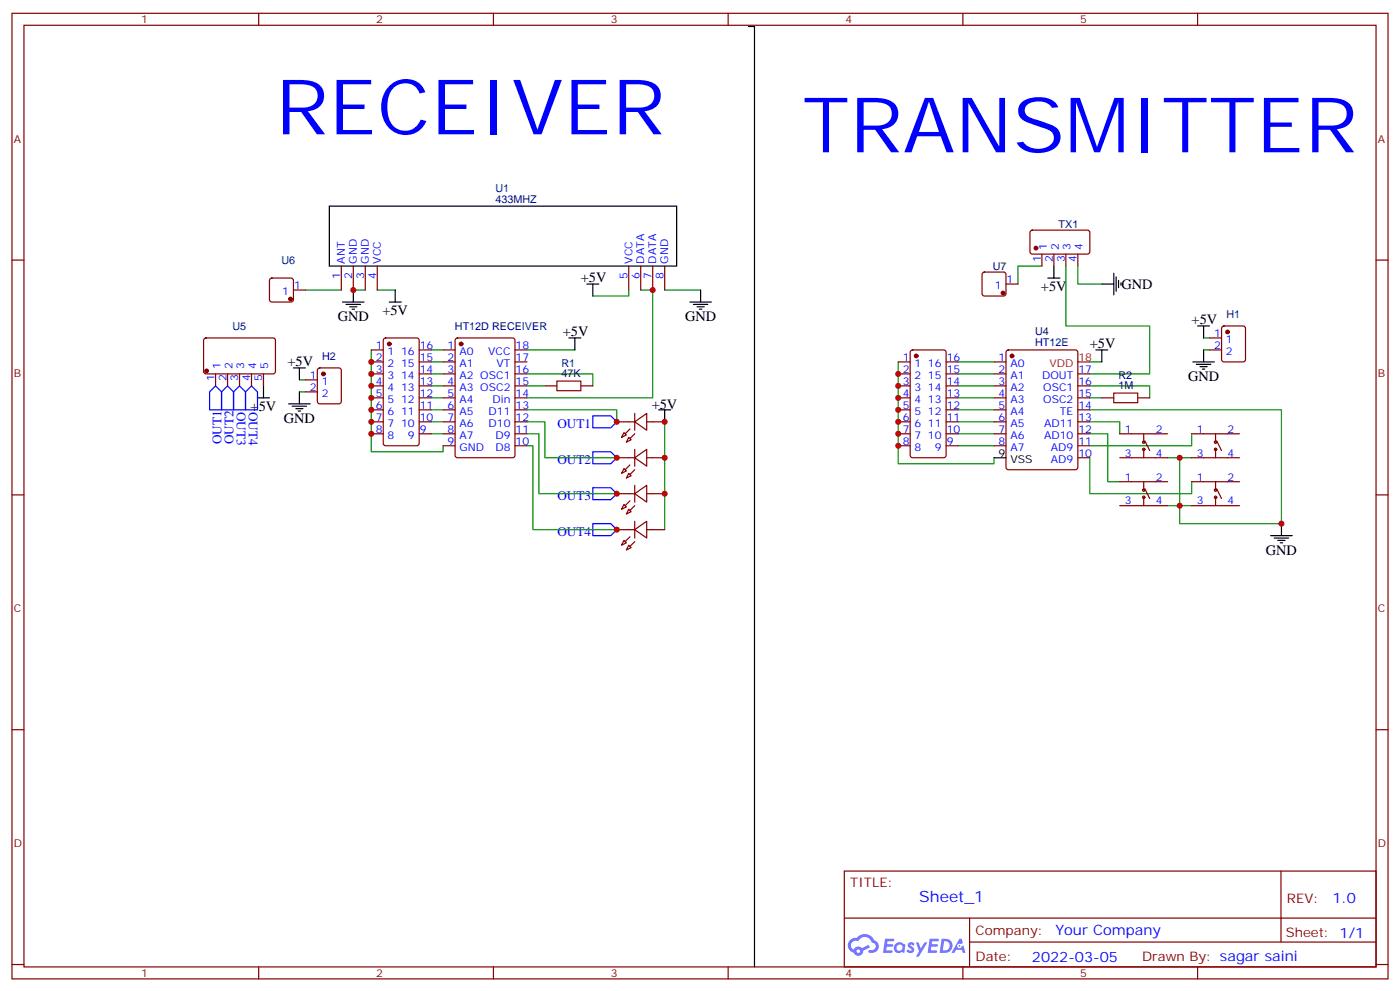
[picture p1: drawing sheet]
<svg xmlns="http://www.w3.org/2000/svg" width="412mm" height="292mm" viewBox="0 0 412 292" stroke-linecap="round" stroke-linejoin="round" font-family="sans-serif">
<g fill="none" stroke="#870000" stroke-width=".35">
<path d="M3.5 3.9h405.4v284.4h-405.4zM7.1 7.4h398.2v277.3h-398.2zM76.2 3.9v3.5M145.3 3.9v3.5M214.5 3.9v3.5M283.6 3.9v3.5M352.8 3.9v3.5M3.5 76.6h3.6M405.3 76.6h3.6M3.5 145.7h3.6M405.3 145.7h3.6M3.5 214.9h3.6"/>
<path d="M405.3 214.9h3.6M248.7 256.5h156.6v28.2h-156.6zM377.3 256.5v20.9M248.7 270.4h156.5M285.6 277.4h119.6M285.6 270.4v14.1M3.5 284h3.6M76.2 284.7v3.6M145.3 284.7v3.6M214.5 284.7v3.6M283.6 284.7v3.6M352.8 284.7v3.6"/>
<path d="M405.3 284h3.6"/>
</g>
<g fill="#5487ff">
<path d="M267.7 277.7a1.22 1.22 0 0 1 1.7 .2l-.4 .6a.47 .47 0 0 0-.3-.4 .47 .47 0 0 0-.5 .2l.1 .2a1.14 1.14 0 0 1 .8 1.8 1.14 1.14 0 0 1-1.9 0l-.2-.2 .5-.6 .7 .5a.29 .29 0 0 0 .3-.3 .29 .29 0 0 0-.2-.3 1.04 1.04 0 0 1-.6-1.7z"/>
<path d="M260.7 276.4h2.4l.3 .2-.2 .5-1.8 .1-.1 .8h1.5l.3 .4-.3 .4h-1.6l-.2 1.1h1.7l.2 .3-.2 .3-2.6 .1z"/>
<path d="M273.8 276.4h2.4l.3 .2-.1 .5-1.8 .1-.2 .8h1.6l.3 .4-.4 .4h-1.6l-.1 1.1h1.7l.2 .3-.2 .3-2.6 .1z"/>
<path d="M282.6 276.4h.7l.3 1.3-.6 .3a.69 .69 0 0 0-1 .3 .69 .69 0 0 0 .4 .9 .69 .69 0 0 0 .9-.6l.5-.2 .6 2.2h-.8l-.2-.9h-1.8l-.5 .9h-.8z"/>
<path d="M269.8 277.5h.8l.6 1.8 1.1-1.8h.9l-2.6 4.2h-.8l.9-1.5z"/>
<path d="M277.4 276.4l-.6 4.2h1.3a2.11 2.11 0 0 0 2.5-2.1 2.11 2.11 0 0 0-2.5-2.1zM278.1 277.2a1.39 1.39 0 0 1 1.7 1.4 1.39 1.39 0 0 1-1.8 1.3h-.3z"/>
<path d="M263.7 278.1a1.54 1.54 0 0 0-.1 2.1 1.54 1.54 0 0 0 2.2 .1l.6 .3 .3-2.3-.2-.3h-.4a1.49 1.49 0 0 0-2.4 .1zM264 279.1a.94 .94 0 0 1 1.8 0 .94 .94 0 0 1-1.8 0z"/>
<path d="M250.4 276.8a2.18 2.18 0 0 0 1.1 3.7 1.44 1.44 0 0 0 1.6 .9 1.44 1.44 0 0 0 1.2-1.4l2-1-.5-.8-1.9 1a1.47 1.47 0 0 0-2.4 .4 1.39 1.39 0 0 1-.7-1.9 1.39 1.39 0 0 1 2-.5 2.12 2.12 0 0 1 2.2-1.3 2.12 2.12 0 0 1 1.9 1.7 1.14 1.14 0 0 1 1.1 1.4 1.14 1.14 0 0 1-1.7 .7 .43 .43 0 0 0-.5 .4 .43 .43 0 0 0 .4 .5 1.98 1.98 0 0 0 2.5-1.2 1.98 1.98 0 0 0-1.2-2.6 3.1 3.1 0 0 0-5.3-.6l-.9 .1zM252.3 280.1a.55 .55 0 0 1 1.1 0 .55 .55 0 0 1-1.1 0z"/>
<circle cx="282.6" cy="278.5" r=".26"/>
</g>
<g fill="none" stroke="#000" stroke-width=".35">
<path d="M220.5 7.8h1.7v276.9M97 60.7h102.3v17.7h-102.3zM310.4 78.4v3.5M100.9 88.9h6.3M102 89.6h4.2M103 90.3h2.1M103.7 91.1h.7M104.1 85.4v3.5M114.7 88.9h3.5M116.4 85.4v3.5M167.6 99.5h3.5M169.3 99.5v3.5"/>
<path d="M172.9 83.6h3.5M174.6 83.6v3.6M203.2 88.9h6.3M204.3 89.6h4.2M205.3 90.3h2.1M206 91.1h.7M206.4 85.4v3.5M308.7 81.9h3.5M324.6 83.6h3.5M328.1 80.5v6.3M328.8 81.5v4.3M329.5 82.6v2.1"/>
<path d="M330.2 83.3v.7M352.8 96h3.5M354.5 96v3.5M75.8 117.2h3.6M77.6 113.6v3.6M85 118.9h6.4M86.1 119.6h4.2M86.4 108.3h3.6M88.2 108.3v3.6M88.2 115.4v3.5M322.8 103h3.5M324.6 103v3.6"/>
<path d="M351.4 106.6h6.3M352.4 107.3h4.3M353.5 108h2.1M354.2 108.7h.7M354.5 103v3.6M87.1 120.3h2.2M87.8 121h.7M194 120.7h3.6M195.8 120.7v3.5M292.8 134.8h3.5M374.3 157.7h6.3M375.4 158.4h4.2"/>
<path d="M376.4 159.1h2.1M377.1 159.8h.7M377.5 154.2v3.5"/>
</g>
<path d="M63.5 113.6l1.8 1.8v5.3h-3.6v-5.3zM67 113.6l1.8 1.8v5.3h-3.5v-5.3zM70.6 113.6l1.7 1.8v5.3h-3.5v-5.3zM74.1 113.6l1.7 1.8v5.3h-3.5v-5.3zM174.6 133h5.3l1.8 1.8-1.8 1.8h-5.3zM174.6 122.4h5.3l1.8 1.8-1.8 1.8h-5.3zM174.6 154.2h5.3l1.8 1.8-1.8 1.7h-5.3zM174.6 143.6h5.3l1.8 1.8-1.8 1.7h-5.3z" fill="none" stroke="#00f" stroke-width=".35"/>
<g fill="none" stroke="#008700" stroke-width=".35">
<path d="M306.9 78.4h-7v5.2M314 78.4v17.6h24.7v14.1h-17.7M317.5 78.4v5.2h7.1M90 85.4h10.5M104.1 85.4h3.5M111.1 85.4h5.3M185.2 85.4v1.8h-10.6M188.7 85.4h3.6v31.8h-37.1M195.8 85.4h10.6M354.5 99.5h1.8M88.2 115.4h1.8M88.2 111.9h1.8"/>
<path d="M109.4 103v30h21.1v-1.7M127 113.6h3.5M127 103h3.5M127 106.6h3.5M127 110.1h3.5M127 117.2h3.5M155.2 110.1h19.4v3.5M155.2 113.6h5.3M155.2 103h14.1M264.6 106.6v30h28.2v-1.8M282.2 113.6h10.6M282.2 106.6h10.6"/>
<path d="M282.2 110.1h10.6M282.2 117.2h10.6M321 113.6h17.7v3.6M321 106.6h3.6M321 117.2h3.6M354.5 103h1.8M127 120.7h3.5M127 124.2h3.5M127 127.7h3.5M155.2 131.3h1.8v24.7h24.7M155.2 127.7h3.5v17.7h23M155.2 124.2h5.3v10.6h21.2"/>
<path d="M155.2 120.7h26.5v3.5M195.8 124.2v31.8M282.2 120.7h10.6M282.2 124.2h10.6M282.2 127.7h10.6M282.2 131.3h10.6M321 134.8v10.6h30v-3.5M321 127.7h5.3v14.2h3.5M321 124.2h8.8v3.5M321 120.7h56.5v33.5h-30v-5.3h3.5M344 134.8h3.5v14.1h-3.5M347.5 134.8h3.5"/>
<path d="M351 127.7v3.6h-30"/>
</g>
<g fill="none" stroke="#870000" stroke-width=".35">
<path d="M100.5 78.4v7M104.1 78.4v7M107.6 78.4v7M111.1 78.4v7M185.2 78.4v7M188.7 78.4v7M192.3 78.4v7M195.8 78.4v7M303.6 68l.5-.2h16.5l.4 .7v5.9l-.7 .4h-16.5l-.4-.7v-5.6zM306.9 74.8v3.6M310.4 74.8v3.6M314 74.8v3.6"/>
<path d="M317.5 74.8v3.6M60.2 99.7l.5-.2 20 .1 .4 .6v9.5l-.7 .4-20-.1-.4-.6v-9.2zM79.6 82.1l.5-.2h5.6l.5 .2 .2 .5v5.6l-.2 .5-.5 .2h-5.6l-.5-.2-.2-.5v-5.6zM86.4 85.4h3.6M113.1 99.7l.5-.2h9.2l.6 .4 .1 30.7-.5 .6-9.4 .1-.7-.5v-30.6zM134.3 99.7l.5-.2h16.2l.6 .4 .1 34.2-.5 .6-16.4 .1-.7-.5v-34.1zM289.5 80.3l.5-.2h5.6l.5 .2 .2 .5v5.7l-.2 .5-.5 .2h-5.6l-.5-.3-.2-.4v-5.7zM296.3 83.6h3.6M356.3 99.5h3.5M360.1 96.2l.4-.2h5.7l.6 .4 .1 9.5-.5 .6-5.9 .1-.6-.5-.1-9.4zM63.5 110.1v3.5M67 110.1v3.5"/>
<path d="M70.6 110.1v3.5M74.1 110.1v3.5M77.6 110.1v3.5M90 111.9h3.5M90 115.4h3.5M93.7 108.5l.5-.2h5.6l.7 .5v9.4l-.4 .7h-5.9l-.7-.4v-9.5zM109.4 113.6h3.5M109.4 103h3.5M109.4 106.6h3.5M109.4 110.1h3.5M109.4 117.2h3.5M123.5 113.6h3.5"/>
<path d="M123.5 103h3.5M123.5 106.6h3.5M123.5 110.1h3.5M123.5 117.2h3.5M130.5 113.6h3.6M130.5 103h3.6M130.5 106.6h3.6M130.5 110.1h3.6M130.5 117.2h3.6M151.7 113.6h3.5M151.7 103h3.5M151.7 106.6h3.5"/>
<path d="M151.7 110.1h3.5M151.7 117.2h3.5M160.5 113.6h3.5M171.1 113.6h3.5M264.6 113.6h3.5M264.6 106.6h3.5M264.6 110.1h3.5M264.6 117.2h3.5M268.3 103.3l.5-.3h9.2l.6 .5 .1 30.6-.5 .6-9.4 .1-.6-.5-.1-30.5zM278.7 113.6h3.5M278.7 106.6h3.5M278.7 110.1h3.5"/>
<path d="M278.7 117.2h3.5M292.8 113.6h3.5M292.8 106.6h3.5M292.8 110.1h3.5M292.8 117.2h3.5M296.6 103.3l.4-.3h19.8l.6 .5 .1 34.1-.5 .7h-20l-.6-.4-.1-34.1zM317.5 113.6h3.5M317.5 110.1h3.5M317.5 117.2h3.5M324.6 117.2h3.5M335.1 117.2h3.6M356.3 103h3.5"/>
<path d="M109.4 124.2h3.5M109.4 120.7h3.5M109.4 127.7h3.5M123.5 124.2h3.5M123.5 120.7h3.5M123.5 127.7h3.5M130.5 124.2h3.6M130.5 120.7h3.6M130.5 127.7h3.6M130.5 131.3h3.6M151.7 124.2h3.5M151.7 120.7h3.5"/>
<path d="M151.7 127.7h3.5M151.7 131.3h3.5M181.7 134.8h5.3M181.7 124.2h5.3M183.8 138l.7 .7-1.4 .7zM183.8 127.4l.7 .7-1.4 .7zM185.2 139.4l.7 .7-1.4 .7zM185.2 128.8l.7 .7-1.4 .7zM187 134.8l3.5-2.5v5zM187 124.2l3.5-2.5v5zM187 121.7v5M187 132.3v5"/>
<path d="M190.5 134.8h5.3M190.5 124.2h5.3M264.6 124.2h3.5M264.6 120.7h3.5M264.6 127.7h3.5M264.6 131.3h3.5M278.7 124.2h3.5M278.7 120.7h3.5M278.7 127.7h3.5M278.7 131.3h3.5M292.8 124.2h3.5M292.8 120.7h3.5"/>
<path d="M292.8 127.7h3.5M292.8 131.3h3.5M317.5 134.8h3.5M317.5 124.2h3.5M317.5 120.7h3.5M317.5 127.7h3.5M317.5 131.3h3.5M329.8 134.8h14.2M329.8 127.7h14.2M336.9 127.7v2.5M336.9 132.3v2.5M337.3 129.9l1.4 2.8"/>
<path d="M351 134.8h14.1M351 127.7h14.1M358.1 127.7v2.5M358.1 132.3v2.5M358.4 129.9l1.4 2.8M181.7 156h5.3M181.7 145.4h5.3M183.8 159.1l.7 .7-1.4 .7zM183.8 148.6l.7 .7-1.4 .7zM185.2 150l.7 .7-1.4 .7zM187 156l3.5-2.5v4.9zM187 145.4l3.5-2.5v4.9z"/>
<path d="M187 142.9v4.9M187 153.5v4.9M190.5 156h5.3M190.5 145.4h5.3M329.8 148.9h14.2M329.8 141.9h14.2M336.9 141.9v2.4M336.9 146.4v2.5M337.3 144l1.4 2.8M351 148.9h14.1M351 141.9h14.1M358.1 141.9v2.4"/>
<path d="M358.1 146.4v2.5M358.4 144l1.4 2.8M185.2 160.5l.7 .8-1.4 .7z"/>
<circle cx="336.9" cy="130.2" r=".35"/>
<circle cx="336.9" cy="132.3" r=".35"/>
<circle cx="358.1" cy="130.2" r=".35"/>
<circle cx="358.1" cy="132.3" r=".35"/>
<circle cx="336.9" cy="144.3" r=".35"/>
<circle cx="336.9" cy="146.4" r=".35"/>
<circle cx="358.1" cy="144.3" r=".35"/>
<circle cx="358.1" cy="146.4" r=".35"/>
</g>
<g fill="#870000" stroke="#870000" stroke-width=".35">
<path d="M185.6 158.1l-1.5 1.4z"/>
<path d="M187 159.5l-1.4 1.4z"/>
<path d="M184.1 148.9l1.5-1.4z"/>
<path d="M187 148.9l-1.4 1.4z"/>
<path d="M184.1 138.3l1.5-1.4z"/>
<path d="M187 138.3l-1.4 1.4z"/>
<path d="M185.6 126.3l-1.5 1.4z"/>
<path d="M187 127.7l-1.4 1.5z"/>
<circle cx="85.5" cy="88.1" r=".53"/>
<circle cx="60.9" cy="109.2" r=".53"/>
<circle cx="95.2" cy="110.1" r=".53"/>
<circle cx="114.7" cy="101.3" r=".53"/>
<circle cx="135.8" cy="101.3" r=".53"/>
<circle cx="305.2" cy="73.1" r=".53"/>
<circle cx="295.5" cy="86.3" r=".53"/>
<circle cx="361.6" cy="97.8" r=".53"/>
<circle cx="269.9" cy="104.8" r=".53"/>
<circle cx="298.1" cy="104.8" r=".53"/>
</g>
<path d="M164 112.2h7.1v2.8h-7.1zM328.1 115.7h7v2.9h-7z" fill="none" stroke="#a10000" stroke-width=".35"/>
<path d="M317.5 106.6h3.5" fill="none" stroke="#f00" stroke-width=".35"/>
<g fill="#c00">
<circle cx="181.7" cy="156" r=".88"/>
<circle cx="181.7" cy="145.4" r=".88"/>
<circle cx="181.7" cy="134.8" r=".88"/>
<circle cx="181.7" cy="124.2" r=".88"/>
<circle cx="195.8" cy="145.4" r=".88"/>
<circle cx="195.8" cy="134.8" r=".88"/>
<circle cx="195.8" cy="124.2" r=".88"/>
<circle cx="192.3" cy="85.4" r=".88"/>
<circle cx="104.1" cy="85.4" r=".88"/>
<circle cx="109.4" cy="127.7" r=".88"/>
<circle cx="109.4" cy="124.2" r=".88"/>
<circle cx="109.4" cy="120.7" r=".88"/>
<circle cx="109.4" cy="117.2" r=".88"/>
<circle cx="109.4" cy="113.6" r=".88"/>
<circle cx="109.4" cy="110.1" r=".88"/>
<circle cx="109.4" cy="106.6" r=".88"/>
<circle cx="377.5" cy="154.2" r=".88"/>
<circle cx="347.5" cy="148.9" r=".88"/>
<circle cx="347.5" cy="134.8" r=".88"/>
<circle cx="264.6" cy="131.3" r=".88"/>
<circle cx="264.6" cy="127.7" r=".88"/>
<circle cx="264.6" cy="124.2" r=".88"/>
<circle cx="264.6" cy="120.7" r=".88"/>
<circle cx="264.6" cy="117.2" r=".88"/>
<circle cx="264.6" cy="113.6" r=".88"/>
<circle cx="264.6" cy="110.1" r=".88"/>
</g>
<g font-size="22.6" fill="#00f">
<text x="81.1" y="39.5">RECEIVER</text>
<text x="236.4" y="44.8">TRANSMITTER</text>
</g>
<text font-size="4.6" fill="#00f" x="270.8" y="265.5">Sheet_1</text>
<g font-size="4.2">
<text x="171.1" y="82.9">+5V</text>
<text x="306.6" y="85.8">+5V</text>
<text x="330.4" y="85.1">GND</text>
<text x="99.5" y="94.6">GND</text>
<text x="112.6" y="92.9">+5V</text>
<text x="201.8" y="94.6">GND</text>
<text x="351" y="95.3">+5V</text>
<text x="165.8" y="98.8">+5V</text>
<text x="84.7" y="107.6">+5V</text>
<text x="321" y="102.3">+5V</text>
<text x="350" y="112.2">GND</text>
<text x="73.8" y="121.1">+5V</text>
<text x="83.6" y="124.6">GND</text>
<text x="192" y="120.3">+5V</text>
<text x="372.9" y="163.4">GND</text>
</g>
<g font-size="4.2" fill="#00f">
<text x="392.5" y="265.8">1.0</text>
<text x="310.9" y="275.3">Your Company</text>
<text x="304" y="283.1">2022-03-05</text>
</g>
<g font-size="3.9" fill="#00f">
<text x="69.8" y="121.2" transform="rotate(90 69.8 121.2)">OUT3</text>
<text x="73.3" y="121.2" transform="rotate(90 73.3 121.2)">OUT4</text>
<text x="164.2" y="126">OUT1</text>
<text x="65.3" y="130.8" transform="rotate(-90 65.3 130.8)">OUT1</text>
<text x="68.8" y="130.8" transform="rotate(-90 68.8 130.8)">OUT2</text>
<text x="164.2" y="136.6">OUT2</text>
<text x="164.2" y="147.1">OUT3</text>
<text x="164.2" y="157.7">OUT4</text>
</g>
<g font-size="3.9" fill="#800">
<text x="250.5" y="261.1">TITLE:</text>
<text x="379.1" y="265.8">REV:</text>
<text x="287.4" y="275.3">Company:</text>
<text x="378.7" y="275.9">Sheet: 1/1</text>
<text x="287.4" y="283">Date:</text>
<text x="336.4" y="283.1">Drawn By: sagar saini</text>
</g>
<g font-size="3.2" fill="#800">
<text x="41.6" y="6.9">1</text>
<text x="110.8" y="6.9">2</text>
<text x="179.9" y="6.9">3</text>
<text x="249.1" y="6.9">4</text>
<text x="318.2" y="6.9">5</text>
<text x="4.1" y="42">A</text>
<text x="405.9" y="42">A</text>
<text x="4.1" y="111.2">B</text>
<text x="405.9" y="111.2">B</text>
<text x="4.1" y="180.3">C</text>
<text x="405.9" y="180.3">C</text>
<text x="4.1" y="249.4">D</text>
<text x="405.9" y="249.4">D</text>
<text x="41.6" y="287.7">1</text>
<text x="110.8" y="287.7">2</text>
<text x="179.9" y="287.7">3</text>
<text x="249.1" y="287.7">4</text>
<text x="318.2" y="287.7">5</text>
</g>
<g font-size="3.2" fill="#000080">
<text x="146" y="59.7">433MHZ</text>
<text x="146" y="56.4">U1</text>
<text x="311.8" y="67.1">TX1</text>
<text x="82.9" y="77.6">U6</text>
<text x="292.5" y="79.5">U7</text>
<text x="361.3" y="93.7">H1</text>
<text x="68.5" y="97.2">U5</text>
<text x="134" y="97.3">HT12D RECEIVER</text>
<text x="304.9" y="101.8">HT12E</text>
<text x="304.9" y="98.6">U4</text>
<text x="94.9" y="106">H2</text>
<text x="165.4" y="111.2">47K</text>
<text x="165.4" y="108.1">R1</text>
<text x="329.4" y="111.7">R2</text>
<text x="329.4" y="114.7">1M</text>
</g>
<g font-size="3.2" fill="#00f">
<text x="101.6" y="77.6" transform="rotate(-90 101.6 77.6)">ANT</text>
<text x="105.1" y="77.6" transform="rotate(-90 105.1 77.6)">GND</text>
<text x="108.7" y="77.6" transform="rotate(-90 108.7 77.6)">GND</text>
<text x="112.2" y="77.6" transform="rotate(-90 112.2 77.6)">VCC</text>
<text x="186.3" y="77.6" transform="rotate(-90 186.3 77.6)">VCC</text>
<text x="189.8" y="77.6" transform="rotate(-90 189.8 77.6)">DATA</text>
<text x="193.3" y="77.6" transform="rotate(-90 193.3 77.6)">DATA</text>
<text x="196.8" y="77.6" transform="rotate(-90 196.8 77.6)">GND</text>
<text x="306.6" y="77" transform="rotate(-90 306.6 77)">1</text>
<text x="308.3" y="73.5" transform="rotate(-90 308.3 73.5)">1</text>
<text x="310.1" y="77" transform="rotate(-90 310.1 77)">2</text>
<text x="311.9" y="73.5" transform="rotate(-90 311.9 73.5)">2</text>
<text x="313.6" y="77" transform="rotate(-90 313.6 77)">3</text>
<text x="315.4" y="73.5" transform="rotate(-90 315.4 73.5)">3</text>
<text x="317.1" y="77" transform="rotate(-90 317.1 77)">4</text>
<text x="318.9" y="73.5" transform="rotate(-90 318.9 73.5)">4</text>
<text x="100.2" y="82.1" transform="rotate(-90 100.2 82.1)">1</text>
<text x="103.7" y="82.1" transform="rotate(-90 103.7 82.1)">2</text>
<text x="107.2" y="82.1" transform="rotate(-90 107.2 82.1)">3</text>
<text x="110.8" y="82.1" transform="rotate(-90 110.8 82.1)">4</text>
<text x="184.9" y="82.1" transform="rotate(-90 184.9 82.1)">5</text>
<text x="188.4" y="82.1" transform="rotate(-90 188.4 82.1)">6</text>
<text x="191.9" y="82.1" transform="rotate(-90 191.9 82.1)">7</text>
<text x="195.4" y="82.1" transform="rotate(-90 195.4 82.1)">8</text>
<text x="296.5" y="83.3">1</text>
<text x="83.1" y="86.8">1</text>
<text x="86.6" y="85.1">1</text>
<text x="293" y="85.1">1</text>
<text x="357.6" y="99.2">1</text>
<text x="361.1" y="100.9">1</text>
<text x="110.7" y="102.7">1</text>
<text x="110.7" y="106.2">2</text>
<text x="114.2" y="104.5">1</text>
<text x="114.2" y="108">2</text>
<text x="118.1" y="108">15</text>
<text x="118.1" y="104.5">16</text>
<text x="123.6" y="106.2">15</text>
<text x="123.6" y="102.7">16</text>
<text x="131.9" y="102.7">1</text>
<text x="131.9" y="106.2">2</text>
<text x="135.4" y="104.5">A0</text>
<text x="135.4" y="108">A1</text>
<text x="143.8" y="104.5">VCC</text>
<text x="146.3" y="108">VT</text>
<text x="151.9" y="106.2">17</text>
<text x="151.9" y="102.7">18</text>
<text x="265.9" y="106.2">1</text>
<text x="269.4" y="108">1</text>
<text x="273.4" y="108">16</text>
<text x="278.9" y="106.2">16</text>
<text x="294.1" y="106.2">1</text>
<text x="297.6" y="108">A0</text>
<text x="357.6" y="102.7">2</text>
<text x="361.1" y="104.5">2</text>
<text x="63.1" y="112.3" transform="rotate(-90 63.1 112.3)">1</text>
<text x="64.9" y="108.8" transform="rotate(-90 64.9 108.8)">1</text>
<text x="66.7" y="112.3" transform="rotate(-90 66.7 112.3)">2</text>
<text x="68.4" y="108.8" transform="rotate(-90 68.4 108.8)">2</text>
<text x="70.2" y="112.3" transform="rotate(-90 70.2 112.3)">3</text>
<text x="72" y="108.8" transform="rotate(-90 72 108.8)">3</text>
<text x="73.7" y="112.3" transform="rotate(-90 73.7 112.3)">4</text>
<text x="75.5" y="108.8" transform="rotate(-90 75.5 108.8)">4</text>
<text x="77.3" y="112.3" transform="rotate(-90 77.3 112.3)">5</text>
<text x="79" y="108.8" transform="rotate(-90 79 108.8)">5</text>
<text x="91.3" y="111.5">1</text>
<text x="94.8" y="113.3">1</text>
<text x="110.7" y="109.7">3</text>
<text x="110.7" y="113.3">4</text>
<text x="114.2" y="111.5">3</text>
<text x="118.1" y="111.5">14</text>
<text x="123.6" y="113.3">13</text>
<text x="123.6" y="109.7">14</text>
<text x="131.9" y="109.7">3</text>
<text x="131.9" y="113.3">4</text>
<text x="135.4" y="111.5">A2 OSC1</text>
<text x="151.9" y="113.3">15</text>
<text x="151.9" y="109.7">16</text>
<text x="265.9" y="109.7">2</text>
<text x="265.9" y="113.3">3</text>
<text x="269.4" y="111.5">2</text>
<text x="273.4" y="111.5">15</text>
<text x="278.9" y="113.3">14</text>
<text x="278.9" y="109.7">15</text>
<text x="294.1" y="109.7">2</text>
<text x="294.1" y="113.3">3</text>
<text x="297.6" y="111.5">A1</text>
<text x="307" y="111.5">DOUT</text>
<text x="317.7" y="113.3">16</text>
<text x="317.7" y="109.7">17</text>
<text x="91.3" y="115">2</text>
<text x="94.8" y="116.8">2</text>
<text x="110.7" y="116.8">5</text>
<text x="114.2" y="115">4</text>
<text x="114.2" y="118.6">5</text>
<text x="118.1" y="118.6">12</text>
<text x="118.1" y="115">13</text>
<text x="123.6" y="116.8">12</text>
<text x="131.9" y="116.8">5</text>
<text x="135.4" y="115">A3 OSC2</text>
<text x="135.4" y="118.6">A4</text>
<text x="145.1" y="118.6">Din</text>
<text x="151.9" y="116.8">14</text>
<text x="265.9" y="116.8">4</text>
<text x="269.4" y="115">3</text>
<text x="269.4" y="118.6">4</text>
<text x="273.4" y="118.6">13</text>
<text x="273.4" y="115">14</text>
<text x="278.9" y="116.8">13</text>
<text x="294.1" y="116.8">4</text>
<text x="297.6" y="115">A2</text>
<text x="297.6" y="118.6">A3</text>
<text x="307.3" y="118.6">OSC2</text>
<text x="307.3" y="115">OSC1</text>
<text x="317.7" y="116.8">15</text>
<text x="110.7" y="120.3">6</text>
<text x="110.7" y="123.9">7</text>
<text x="114.2" y="122.1">6</text>
<text x="114.2" y="125.6">7</text>
<text x="118.1" y="125.6">10</text>
<text x="118.1" y="122.1">11</text>
<text x="123.6" y="123.9">10</text>
<text x="123.6" y="120.3">11</text>
<text x="131.9" y="120.3">6</text>
<text x="131.9" y="123.9">7</text>
<text x="135.4" y="122.1">A5</text>
<text x="135.4" y="125.6">A6</text>
<text x="143.9" y="125.6">D10</text>
<text x="143.9" y="122.1">D11</text>
<text x="151.9" y="123.9">12</text>
<text x="151.9" y="120.3">13</text>
<text x="265.9" y="120.3">5</text>
<text x="265.9" y="123.9">6</text>
<text x="269.4" y="122.1">5</text>
<text x="269.4" y="125.6">6</text>
<text x="273.4" y="125.6">11</text>
<text x="273.4" y="122.1">12</text>
<text x="278.9" y="123.9">11</text>
<text x="278.9" y="120.3">12</text>
<text x="294.1" y="120.3">5</text>
<text x="294.1" y="123.9">6</text>
<text x="297.6" y="122.1">A4</text>
<text x="297.6" y="125.6">A5</text>
<text x="307.5" y="125.6">AD11</text>
<text x="312.2" y="122.1">TE</text>
<text x="317.7" y="123.9">13</text>
<text x="317.7" y="120.3">14</text>
<text x="110.7" y="127.4">8</text>
<text x="114.2" y="129.2">8</text>
<text x="120.2" y="129.2">9</text>
<text x="123.6" y="127.4">9</text>
<text x="131.9" y="127.4">8</text>
<text x="131.9" y="130.9">9</text>
<text x="135.4" y="129.2">A7</text>
<text x="145.9" y="129.2">D9</text>
<text x="151.9" y="130.9">10</text>
<text x="151.9" y="127.4">11</text>
<text x="265.9" y="127.4">7</text>
<text x="265.9" y="130.9">8</text>
<text x="269.4" y="129.2">7</text>
<text x="273.4" y="129.2">10</text>
<text x="278.9" y="130.9">9</text>
<text x="278.9" y="127.4">10</text>
<text x="294.1" y="127.4">7</text>
<text x="294.1" y="130.9">8</text>
<text x="297.6" y="129.2">A6</text>
<text x="307.5" y="129.2">AD10</text>
<text x="317.7" y="130.9">11</text>
<text x="317.7" y="127.4">12</text>
<text x="331.4" y="127.4">1</text>
<text x="340.4" y="127.4">2</text>
<text x="352.5" y="127.4">1</text>
<text x="361.6" y="127.4">2</text>
<text x="135.4" y="132.7">GND</text>
<text x="145.9" y="132.7">D8</text>
<text x="269.4" y="132.7">8</text>
<text x="275.4" y="132.7">9</text>
<text x="297.6" y="132.7">A7</text>
<text x="309.6" y="136.2">AD9</text>
<text x="309.6" y="132.7">AD9</text>
<text x="317.7" y="134.4">10</text>
<text x="331.4" y="134.4">3</text>
<text x="340.4" y="134.4">4</text>
<text x="352.5" y="134.4">3</text>
<text x="361.6" y="134.4">4</text>
<text x="331.4" y="141.5">1</text>
<text x="340.4" y="141.5">2</text>
<text x="352.5" y="141.5">1</text>
<text x="361.6" y="141.5">2</text>
<text x="331.4" y="148.6">3</text>
<text x="340.4" y="148.6">4</text>
<text x="352.5" y="148.6">3</text>
<text x="361.6" y="148.6">4</text>
</g>
<g font-size="3.2" fill="#f00">
<text x="309.1" y="108">VDD</text>
<text x="317.7" y="106.2">18</text>
</g>
<g font-size="3.2">
<text x="294.1" y="134.4">9</text>
<text x="297.6" y="136.2">VSS</text>
</g>
</svg>
